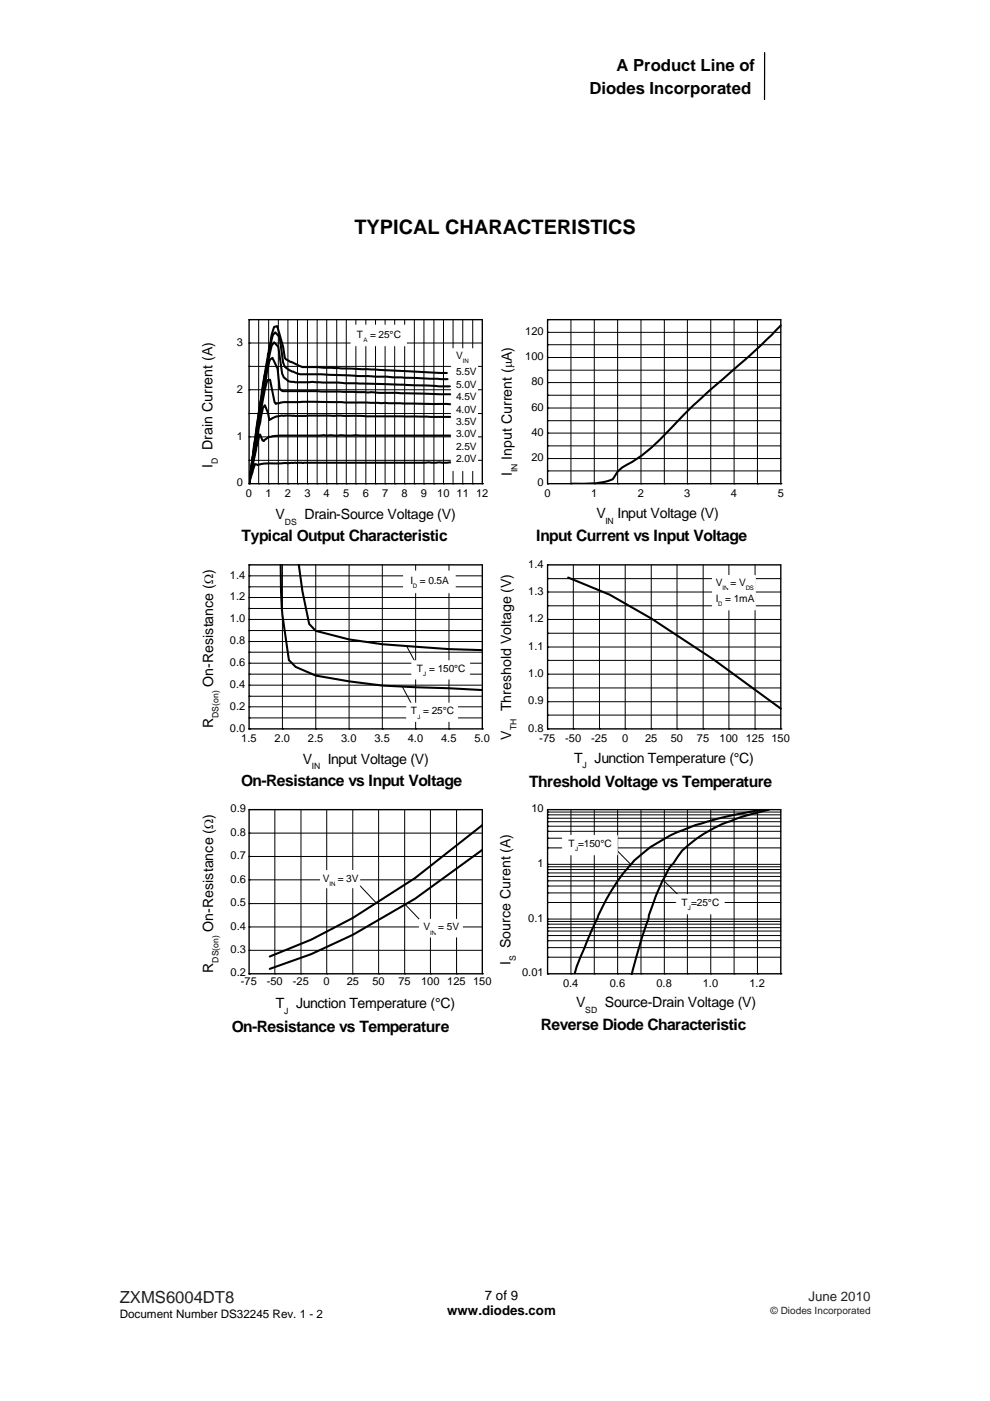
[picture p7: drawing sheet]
<svg xmlns="http://www.w3.org/2000/svg" width="210mm" height="297mm" viewBox="0 0 210 297" stroke-linecap="round" stroke-linejoin="round" font-family="sans-serif">
<path d="M162.2 11.2v9.9" fill="none" stroke="#000" stroke-width=".26"/>
<g fill="none" stroke="#000" stroke-width=".21">
<path d="M52.8 77.7h49.5M52.8 72.7h49.5M54.9 67.8v34.8M57 67.8v34.8M59 67.8v34.8M61.1 67.8v34.8M63.1 67.8v34.8M65.2 67.8v34.8M67.3 67.8v34.8M69.3 67.8v34.8M71.4 67.8v34.8M73.4 67.8v34.8"/>
<path d="M75.5 67.8v34.8M77.6 67.8v34.8M79.7 67.8v34.8M81.7 67.8v34.8M83.7 67.8v34.8M85.8 67.8v34.8M87.9 67.8v34.8M89.9 67.8v34.8M92 67.8v34.8M94.1 67.8v34.8M96.1 67.8v34.8M98.1 67.8v34.8"/>
<path d="M100.3 67.8v34.8M116.1 78.5h49.5M116.1 73.1h49.5M116.1 75.8h49.5M116.1 70.5h49.5M121.1 67.8v34.8M126 67.8v34.8M131 67.8v34.8M136 67.8v34.8M140.9 67.8v34.8M145.8 67.8v34.8M150.7 67.8v34.8"/>
<path d="M155.7 67.8v34.8M160.7 67.8v34.8M52.8 97.6h49.5M52.8 87.7h49.5M52.8 92.6h49.5M52.8 82.6h49.5M116.1 99.8h49.5M116.1 94.5h49.5M116.1 89.2h49.5M116.1 83.8h49.5M116.1 97.2h49.5M116.1 91.8h49.5"/>
<path d="M116.1 86.5h49.5M116.1 81.1h49.5M59.9 119.8v34.7M67 119.8v34.7M74 119.8v34.7M81.1 119.8v34.7M88.2 119.8v34.7M95.2 119.8v34.7M121.6 119.8v34.7M127.1 119.8v34.7M132.6 119.8v34.7M138.1 119.8v34.7"/>
<path d="M143.6 119.8v34.7M149.1 119.8v34.7M154.6 119.8v34.7M160.1 119.8v34.7M52.8 131.3h49.5M52.8 138.3h49.5M52.8 133.7h49.5M52.8 129h49.5M52.8 124.4h49.5M52.8 136h49.5M52.8 126.7h49.5M52.8 122.1h49.5"/>
<path d="M116.1 134.3h49.5M116.1 128.4h49.5M116.1 122.7h49.5M116.1 137.2h49.5M116.1 131.3h49.5M116.1 125.5h49.5M52.8 142.9h49.5M52.8 152.2h49.5M52.8 147.6h49.5M52.8 149.9h49.5M52.8 145.3h49.5M52.8 140.6h49.5"/>
<path d="M116.1 151.6h49.5M116.1 145.9h49.5M116.1 140h49.5M116.1 148.8h49.5M116.1 142.9h49.5M52.8 176.6h49.5M58.3 171.7v34.8M63.8 171.7v34.8M69.3 171.7v34.8M74.8 171.7v34.8M80.3 171.7v34.8M85.8 171.7v34.8"/>
<path d="M91.3 171.7v34.8M96.8 171.7v34.8M116.1 179.8h49.5M116.1 177.7h49.5M116.1 176.3h49.5M116.1 175.2h49.5M116.1 174.2h49.5M116.1 173.5h49.5M116.1 172.8h49.5M116.1 172.2h49.5M121.1 171.7v34.8M126 171.7v34.8"/>
<path d="M131 171.7v34.8M136 171.7v34.8M140.9 171.7v34.8M145.8 171.7v34.8M150.7 171.7v34.8M155.7 171.7v34.8M160.7 171.7v34.8M52.8 196.5h49.5M52.8 191.6h49.5M52.8 186.5h49.5M52.8 181.6h49.5M116.1 199.5h49.5"/>
<path d="M116.1 198.4h49.5M116.1 197.4h49.5M116.1 196.7h49.5M116.1 195.9h49.5M116.1 195.4h49.5M116.1 191.3h49.5M116.1 189.3h49.5M116.1 187.9h49.5M116.1 186.8h49.5M116.1 185.8h49.5M116.1 185.1h49.5M116.1 184.4h49.5"/>
<path d="M116.1 183.8h49.5M116.1 194.9h49.5M116.1 183.3h49.5M52.8 201.5h49.5M116.1 202.9h49.5M116.1 200.9h49.5"/>
</g>
<g fill="none" stroke="#000" stroke-width=".29">
<path d="M52.8 77.7h.1M52.8 72.7h.1M52.8 67.8h.1M52.8 67.8h49.5v34.8M52.8 67.8v34.8M116.1 78.5h.1M116.1 75.8h.1M116.1 73.1h.1M116.1 70.5h.1M116.1 67.8h.1M116.1 67.8h49.5v34.8M116.1 67.8v34.8"/>
<path d="M52.8 97.6h.1M52.8 92.6h.1M52.8 87.7h.1M52.8 82.6h.1M116.1 99.8h.1M116.1 97.2h.1M116.1 94.5h.1M116.1 91.8h.1M116.1 89.2h.1M116.1 86.5h.1M116.1 83.8h.1M116.1 81.1h.1"/>
<path d="M52.8 102.6h.1M52.8 119.8h.1M52.8 102.6h49.5M52.8 119.8v34.7M52.8 119.8h49.5v34.7M54.9 102.6h.1M57 102.6h.1M59 102.6h.1M61.1 102.6h.1M63.1 102.6h.1M65.2 102.6h.1M67.3 102.6h.1"/>
<path d="M69.3 102.6h.1M71.4 102.6h.1M73.4 102.6h.1M75.5 102.6h.1M77.6 102.6h.1M79.7 102.6h.1M81.7 102.6h.1M83.7 102.6h.1M85.8 102.6h.1M87.9 102.6h.1M89.9 102.6h.1M92 102.6h.1"/>
<path d="M94.1 102.6h.1M96.1 102.6h.1M98.1 102.6h.1M100.3 102.6h.1M102.3 102.6h.1M116.1 119.8h.1M116.1 102.6h.1M116.1 102.6h49.5M116.1 119.8h49.5v34.7M116.1 119.8v34.7M121.1 102.6h.1M126 102.6h.1"/>
<path d="M131 102.6h.1M136 102.6h.1M140.9 102.6h.1M145.8 102.6h.1M150.7 102.6h.1M155.7 102.6h.1M160.7 102.6h.1M165.6 102.6h.1M52.8 138.3h.1M52.8 136h.1M52.8 133.7h.1M52.8 131.3h.1"/>
<path d="M52.8 129h.1M52.8 126.7h.1M52.8 124.4h.1M52.8 122.1h.1M116.1 137.2h.1M116.1 134.3h.1M116.1 131.3h.1M116.1 128.4h.1M116.1 125.5h.1M116.1 122.7h.1M52.8 154.5h.1M52.8 152.2h.1"/>
<path d="M52.8 149.9h.1M52.8 147.6h.1M52.8 145.3h.1M52.8 142.9h.1M52.8 140.6h.1M52.8 154.5h49.5M59.9 154.5h.1M67 154.5h.1M74 154.5h.1M81.1 154.5h.1M88.2 154.5h.1M95.2 154.5h.1"/>
<path d="M102.3 154.5h.1M116.1 154.5h.1M116.1 151.6h.1M116.1 148.8h.1M116.1 145.9h.1M116.1 142.9h.1M116.1 140h.1M116.1 154.5h49.5M121.6 154.5h.1M127.1 154.5h.1M132.6 154.5h.1M138.1 154.5h.1"/>
<path d="M143.6 154.5h.1M149.1 154.5h.1M154.6 154.5h.1M160.1 154.5h.1M165.6 154.5h.1M52.8 176.6h.1M52.8 171.7h.1M52.8 171.7v34.8M52.8 171.7h49.5v34.8M116.1 179.8h.1M116.1 177.7h.1M116.1 176.3h.1"/>
<path d="M116.1 175.2h.1M116.1 174.2h.1M116.1 173.5h.1M116.1 172.8h.1M116.1 172.2h.1M116.1 171.7h.1M116.1 171.7v34.8M116.1 171.7h49.5v34.8M52.8 196.5h.1M52.8 191.6h.1M52.8 186.5h.1M52.8 181.6h.1"/>
<path d="M116.1 199.5h.1M116.1 198.4h.1M116.1 197.4h.1M116.1 196.7h.1M116.1 195.9h.1M116.1 195.4h.1M116.1 194.9h.1M116.1 191.3h.1M116.1 189.3h.1M116.1 187.9h.1M116.1 186.8h.1M116.1 185.8h.1"/>
<path d="M116.1 185.1h.1M116.1 184.4h.1M116.1 183.8h.1M116.1 183.3h.1M52.8 206.5h.1M52.8 201.5h.1M52.8 206.5h49.5M58.3 206.5h.1M63.8 206.5h.1M69.3 206.5h.1M74.8 206.5h.1M80.3 206.5h.1"/>
<path d="M85.8 206.5h.1M91.3 206.5h.1M96.8 206.5h.1M102.3 206.5h.1M116.1 206.5h.1M116.1 202.9h.1M116.1 200.9h.1M116.1 206.5h49.5M121.1 206.5h.1M126 206.5h.1M131 206.5h.1M136 206.5h.1"/>
<path d="M140.9 206.5h.1M145.8 206.5h.1M150.7 206.5h.1M155.7 206.5h.1M160.7 206.5h.1M165.6 206.5h.1"/>
</g>
<g fill="none" stroke="#000" stroke-width=".44">
<path d="M94.8 79.1l-27.5-1.3h-3.2l-2.5-1.1-1-.5-.2-.3-.4-2.4-1.2-4.3-.7 .1a96.3 96.3 0 0 0-2.1 11.2l-1.2 7.4-2 14.7M165.6 69a234.5 234.5 0 0 1-15.8 14.4l-5 4.8a55.4 55.4 0 0 1-10.6 9.6 7.5 7.5 0 0 0-4.2 3.8 22.9 22.9 0 0 1-8.9 1M94.9 80.4l-26.8-1h-4.5a8.2 8.2 0 0 1-3.2-1.6l-.4-.9-.7-5.4-.9-1-.5 .6-.6 2.3-1.3 7.4-3.2 21.8M95.4 81.9l-23.7-.8-9.4-.1a2.12 2.12 0 0 1-1.8-.8l-.3-.2-.4-.8-.8-5.7-.9-.9-.5 .6-1.6 7.8-3.2 21.6M95.7 83.6l-16.9-.5-18-.2a1.19 1.19 0 0 1-1.5-.5l-.4-4.2-1.1-2.3-.6 .4-.6 2.5-2.1 12.3-1.7 11.5M96.2 85.7l-30.2-.5-6 .1-1.5 .3-.3-.3-.9-4.8-.6 .1-.7 2.9-.8 4.5-2.4 14.6M96.6 88.4l-37-.3a4.7 4.7 0 0 0-2.5 .9l-.3-1.5-.6-1.6-.4 .6-1 4.6-2 11.5M97.4 92.4h-32.4a41.7 41.7 0 0 0-7.9 .2l-1.1 .9-.3-.1-.5-1.3-.3 .4-2.1 10.1M98.4 98.1h-36.5l-3 .2a9.7 9.7 0 0 0-4.2 .3l-.6-.2-1.3 4.2M59.5 119.7a93.1 93.1 0 0 0 1.8 20.3l1.4 1.4 4.3 1.8 7 1.3 7.1 .9 21.2 .9M63.4 119.7l.7 5.6 1.5 7 1.4 1.5 7 1.8 7.1 1 14.1 1 7.1 .2M120.5 122.4l8.8 3.7 8.8 5 13.2 8.7 14.3 10.4"/>
<path d="M102.3 174.9l-14.3 11.3-13.2 8.4-8.8 4.6-8.8 3.6M162 171.6a78.7 78.7 0 0 0-18.5 4.9 29.4 29.4 0 0 0-14 12.7l-2.6 4.9-1.4 3.2-3.2 7.6-.4 1.5M163.1 171.7a43 43 0 0 0-15.3 6.1 17.3 17.3 0 0 0-4.1 3.9l-1 1.5a14.9 14.9 0 0 0-2.6 4.5 144.1 144.1 0 0 0-6.1 18.9M102.3 180.2l-14.3 10.4-13.2 7.6-8.8 4.1-8.8 3.1"/>
</g>
<path d="M74.5 68.9h11.7v4.4h-11.7z" fill-rule="evenodd" fill="#fff" stroke="#fff" stroke-width=".21"/>
<g fill="#fff">
<path d="M75.7 69.6h1.4v2.4h-1.4z"/>
<path d="M77.1 71.2h.9v1.5h-.9z"/>
<path d="M77.9 69.6h7.1v2.4h-7.1z"/>
</g>
<path d="M95.7 74h5.6v25.8h-5.6z" fill-rule="evenodd" fill="#fff" stroke="#fff" stroke-width=".21"/>
<g fill="#fff">
<path d="M96.7 74.2h1.5v2.4h-1.5z"/>
<path d="M98.1 75.8h1.3v1.5h-1.3z"/>
<path d="M96.8 77.7h4.3v2.4h-4.3z"/>
<path d="M96.8 80.3h4.3v2.4h-4.3z"/>
<path d="M96.8 82.9h4.3v2.4h-4.3z"/>
<path d="M96.8 85.5h4.3v2.4h-4.3z"/>
<path d="M96.8 88.2h4.3v2.4h-4.3z"/>
<path d="M96.8 90.8h4.3v2.4h-4.3z"/>
<path d="M96.8 93.4h4.3v2.4h-4.3z"/>
<path d="M96.8 96h4.3v2.4h-4.3z"/>
</g>
<path d="M151.1 122h9.1v7.3h-9.1z" fill-rule="evenodd" fill="#fff" stroke="#fff" stroke-width=".21"/>
<g fill="#fff">
<path d="M151.8 122.3h1.5v2.4h-1.5z"/>
<path d="M153.2 123.9h1.3v1.4h-1.3z"/>
<path d="M154.4 122.3h3.8v2.4h-3.8z"/>
<path d="M158.2 123.9h1.7v1.4h-1.7z"/>
<path d="M151.8 125.7h.6v2.4h-.6z"/>
<path d="M152.3 127.3h.9v1.5h-.9z"/>
<path d="M153.2 125.7h6.8v2.4h-6.8z"/>
</g>
<path d="M86.2 136.9l2.7 5" fill="none" stroke="#000" stroke-width=".21"/>
<path d="M87.4 140.1h12.2v3.9h-12.2z" fill-rule="evenodd" fill="#fff" stroke="#fff" stroke-width=".21"/>
<g fill="#fff">
<path d="M88.4 140.6h1.4v2.4h-1.4z"/>
<path d="M89.8 142.2h.6v1.5h-.6z"/>
<path d="M90.4 140.6h8.3v2.4h-8.3z"/>
</g>
<path d="M85.3 145.6l2.7 5" fill="none" stroke="#000" stroke-width=".21"/>
<path d="M86.3 149.1h10.7v3.8h-10.7z" fill-rule="evenodd" fill="#fff" stroke="#fff" stroke-width=".21"/>
<g fill="#fff">
<path d="M87.1 149.5h1.4v2.4h-1.4z"/>
<path d="M88.5 151.2h.7v1.4h-.7z"/>
<path d="M89.2 149.5h7.1v2.4h-7.1z"/>
</g>
<path d="M85.6 121.1h10.9v4.6h-10.9z" fill-rule="evenodd" fill="#fff" stroke="#fff" stroke-width=".21"/>
<g fill="#fff">
<path d="M87.1 121.9h.5v2.4h-.5z"/>
<path d="M87.6 123.5h.9v1.5h-.9z"/>
<path d="M88.5 121.9h6.7v2.4h-6.7z"/>
</g>
<path d="M75.1 186.5l4.6 4.8M85.8 191.6l4.7 4.9" fill="none" stroke="#000" stroke-width=".21"/>
<path d="M68 184.6h8.3v3.6h-8.3z" fill-rule="evenodd" fill="#fff" stroke="#fff" stroke-width=".21"/>
<g fill="#fff">
<path d="M68.5 185h1.4v2.4h-1.4z"/>
<path d="M69.9 186.6h1.2v1.5h-1.2z"/>
<path d="M71.1 185h5v2.4h-5z"/>
</g>
<path d="M89 194.9h9.1v3.7h-9.1z" fill-rule="evenodd" fill="#fff" stroke="#fff" stroke-width=".21"/>
<g fill="#fff">
<path d="M89.8 195.3h1.5v2.4h-1.5z"/>
<path d="M91.2 197h1.3v1.4h-1.3z"/>
<path d="M92.4 195.3h5v2.4h-5z"/>
</g>
<path d="M129.8 179.3l4 4M140.8 186.7l5 4.9" fill="none" stroke="#000" stroke-width=".21"/>
<path d="M143.4 189.7h10.2v4.1h-10.2z" fill-rule="evenodd" fill="#fff" stroke="#fff" stroke-width=".21"/>
<g fill="#fff">
<path d="M144.5 190.2h1.4v2.4h-1.4z"/>
<path d="M145.9 191.9h.7v1.4h-.7z"/>
<path d="M146.6 190.2h6v2.4h-6z"/>
</g>
<path d="M119.3 177.1h11.6v4.1h-11.6z" fill-rule="evenodd" fill="#fff" stroke="#fff" stroke-width=".21"/>
<g fill="#fff">
<path d="M120.6 177.7h1.4v2.4h-1.4z"/>
<path d="M122 179.3h.6v1.5h-.6z"/>
<path d="M122.6 177.7h7.2v2.4h-7.2z"/>
</g>
<text font-size="4.2" x="75.2" y="49.6">TYPICAL CHARACTERISTICS</text>
<g font-size="3.5">
<text x="130.7" y="15.2">A Product Line of</text>
<text x="125" y="19.9">Diodes Incorporated</text>
</g>
<text font-size="3.5" fill="#231f20" x="25.4" y="276.2">ZXMS6004DT8</text>
<g font-size="3.3">
<text x="51.2" y="114.7">Typical Output Characteristic</text>
<text x="113.7" y="114.7">Input Current vs Input Voltage</text>
<text x="51.2" y="166.6">On-Resistance vs Input Voltage</text>
<text x="112.2" y="166.8">Threshold Voltage vs Temperature</text>
<text x="49.2" y="218.8">On-Resistance vs Temperature</text>
<text x="114.7" y="218.5">Reverse Diode Characteristic</text>
</g>
<g font-size="3">
<text x="45" y="95.5" transform="rotate(-90 45 95.5)">Drain Current (A)</text>
<text x="45" y="99.2" transform="rotate(-90 45 99.2)">I</text>
<text x="108.6" y="100.9" transform="rotate(-90 108.6 100.9)">I</text>
<text x="108.6" y="97.5" transform="rotate(-90 108.6 97.5)">Input Current (μA)</text>
<text x="58.4" y="110.1">V</text>
<text x="64.6" y="110.1">Drain-Source Voltage (V)</text>
<text x="126.5" y="109.9">V</text>
<text x="131" y="109.9">Input Voltage (V)</text>
<text x="45.2" y="145.6" transform="rotate(-90 45.2 145.6)">On-Resistance (Ω)</text>
<text x="45.2" y="154.4" transform="rotate(-90 45.2 154.4)">R</text>
<text x="108.4" y="150.8" transform="rotate(-90 108.4 150.8)">Threshold Voltage (V)</text>
<text x="64.2" y="161.9">V</text>
<text x="69.5" y="161.9">Input Voltage (V)</text>
<text x="108.4" y="156.8" transform="rotate(-90 108.4 156.8)">V</text>
<text x="121.8" y="161.7">T</text>
<text x="126.1" y="161.7">Junction Temperature (°C)</text>
<text x="45.2" y="197.5" transform="rotate(-90 45.2 197.5)">On-Resistance (Ω)</text>
<text x="108.3" y="201" transform="rotate(-90 108.3 201)">Source Curent (A)</text>
<text x="45.2" y="206.3" transform="rotate(-90 45.2 206.3)">R</text>
<text x="108.3" y="204.6" transform="rotate(-90 108.3 204.6)">I</text>
<text x="58.5" y="213.8">T</text>
<text x="62.8" y="213.8">Junction Temperature (°C)</text>
<text x="122.2" y="213.6">V</text>
<text x="128.3" y="213.6">Source-Drain Voltage (V)</text>
</g>
<g font-size="2.8">
<text x="102.8" y="275.6">7 of 9</text>
<text x="94.9" y="278.8">www.diodes.com</text>
</g>
<text font-size="2.8" fill="#231f20" x="171.5" y="275.9">June 2010</text>
<text font-size="2.5" x="25.4" y="279.3">Document Number DS32245 Rev. 1 - 2</text>
<g font-size="2.3">
<text x="111.4" y="71.1">120</text>
<text x="50.2" y="73.3">3</text>
<text x="111.4" y="76.4">100</text>
<text x="50.2" y="83.2">2</text>
<text x="112.7" y="81.7">80</text>
<text x="112.7" y="87.1">60</text>
<text x="50.2" y="93.2">1</text>
<text x="112.7" y="92.4">40</text>
<text x="112.7" y="97.8">20</text>
<text x="50.2" y="103.1">0</text>
<text x="52.2" y="105.3">0</text>
<text x="56.3" y="105.3">1</text>
<text x="60.4" y="105.3">2</text>
<text x="64.6" y="105.3">3</text>
<text x="68.6" y="105.3">4</text>
<text x="72.8" y="105.3">5</text>
<text x="76.9" y="105.3">6</text>
<text x="81" y="105.3">7</text>
<text x="85.2" y="105.3">8</text>
<text x="89.3" y="105.3">9</text>
<text x="92.7" y="105.3">10 11 12</text>
<text x="114" y="103.1">0</text>
<text x="115.5" y="105.3">0</text>
<text x="125.4" y="105.3">1</text>
<text x="135.3" y="105.3">2</text>
<text x="145.1" y="105.3">3</text>
<text x="155" y="105.3">4</text>
<text x="165" y="105.3">5</text>
<text x="48.7" y="122.7">1.4</text>
<text x="112.1" y="120.3">1.4</text>
<text x="48.7" y="131.9">1.0</text>
<text x="48.7" y="127.3">1.2</text>
<text x="112.1" y="131.9">1.2</text>
<text x="112.1" y="126.1">1.3</text>
<text x="48.7" y="136.6">0.8</text>
<text x="112.1" y="137.8">1.1</text>
<text x="48.7" y="141.2">0.6</text>
<text x="112.1" y="143.5">1.0</text>
<text x="48.7" y="145.9">0.4</text>
<text x="112.1" y="149.4">0.9</text>
<text x="48.7" y="155.1">0.0</text>
<text x="48.7" y="150.5">0.2</text>
<text x="112.1" y="155.1">0.8</text>
<text x="51.2" y="157.3">1.5</text>
<text x="58.2" y="157.3">2.0</text>
<text x="65.3" y="157.3">2.5</text>
<text x="72.3" y="157.3">3.0</text>
<text x="79.4" y="157.3">3.5</text>
<text x="86.5" y="157.3">4.0</text>
<text x="93.6" y="157.3">4.5</text>
<text x="100.6" y="157.3">5.0</text>
<text x="114.4" y="157.3">-75</text>
<text x="119.8" y="157.3">-50</text>
<text x="125.4" y="157.3">-25</text>
<text x="132" y="157.3">0</text>
<text x="136.8" y="157.3">25</text>
<text x="142.3" y="157.3">50</text>
<text x="147.8" y="157.3">75</text>
<text x="152.6" y="157.3">100 125 150</text>
<text x="48.9" y="172.3">0.9</text>
<text x="112.7" y="172.3">10</text>
<text x="48.9" y="177.2">0.8</text>
<text x="48.9" y="182.2">0.7</text>
<text x="114" y="183.9">1</text>
<text x="48.9" y="187.1">0.6</text>
<text x="48.9" y="197.1">0.4</text>
<text x="48.9" y="192.2">0.5</text>
<text x="112.1" y="195.4">0.1</text>
<text x="48.9" y="202.1">0.3</text>
<text x="48.9" y="207">0.2</text>
<text x="51.1" y="208.9">-75</text>
<text x="56.6" y="208.9">-50</text>
<text x="62.1" y="208.9">-25</text>
<text x="68.6" y="208.9">0</text>
<text x="73.5" y="208.9">25</text>
<text x="79" y="208.9">50</text>
<text x="84.5" y="208.9">75</text>
<text x="89.3" y="208.9">100 125 150</text>
<text x="110.7" y="207">0.01</text>
<text x="119.4" y="209.2">0.4</text>
<text x="129.3" y="209.2">0.6</text>
<text x="139.2" y="209.2">0.8</text>
<text x="149.1" y="209.2">1.0</text>
<text x="159" y="209.2">1.2</text>
</g>
<g font-size="2.2">
<text x="75.7" y="71.6">T</text>
<text x="78.5" y="71.6">= 25°C</text>
<text x="96.8" y="76.2">V</text>
<text x="96.8" y="79.6">5.5V</text>
<text x="96.8" y="82.2">5.0V</text>
<text x="96.8" y="84.8">4.5V</text>
<text x="96.8" y="87.5">4.0V</text>
<text x="96.8" y="90.1">3.5V</text>
<text x="96.8" y="92.7">3.0V</text>
<text x="96.8" y="95.3">2.5V</text>
<text x="96.8" y="98">2.0V</text>
<text x="87.1" y="123.8">I</text>
<text x="89" y="123.8">= 0.5A</text>
<text x="151.8" y="124.2">V</text>
<text x="155" y="124.2">= V</text>
<text x="151.8" y="127.6">I</text>
<text x="153.8" y="127.6">= 1mA</text>
<text x="88.4" y="142.5">T</text>
<text x="91" y="142.5">= 150°C</text>
<text x="87.1" y="151.5">T</text>
<text x="89.8" y="151.5">= 25°C</text>
<text x="120.6" y="179.6">T</text>
<text x="122.6" y="179.6">=150°C</text>
<text x="68.5" y="186.9">V</text>
<text x="71.6" y="186.9">= 3V</text>
<text x="89.8" y="197.3">V</text>
<text x="93" y="197.3">= 5V</text>
<text x="144.5" y="192.2">T</text>
<text x="146.6" y="192.2">=25°C</text>
</g>
<text font-size="2.1" fill="#231f20" x="163.4" y="278.5">© Diodes Incorporated</text>
<g font-size="1.8">
<text x="46.2" y="98.4" transform="rotate(-90 46.2 98.4)">D</text>
<text x="109.7" y="100.1" transform="rotate(-90 109.7 100.1)">IN</text>
<text x="60.4" y="111.3">DS</text>
<text x="128.4" y="111.1">IN</text>
<text x="46.4" y="152.2" transform="rotate(-90 46.4 152.2)">DS(on)</text>
<text x="109.6" y="154.8" transform="rotate(-90 109.6 154.8)">TH</text>
<text x="66.2" y="163.1">IN</text>
<text x="123.6" y="162.9">J</text>
<text x="109.4" y="203.8" transform="rotate(-90 109.4 203.8)">S</text>
<text x="46.4" y="204.1" transform="rotate(-90 46.4 204.1)">DS(on)</text>
<text x="60.3" y="215">J</text>
<text x="124.1" y="214.8">SD</text>
</g>
<g font-size="1.3">
<text x="77.1" y="72.4">A</text>
<text x="98.1" y="77">IN</text>
<text x="87.6" y="124.7">D</text>
<text x="153.2" y="125.1">IN</text>
<text x="158.2" y="125.1">DS</text>
<text x="152.3" y="128.5">D</text>
<text x="89.8" y="143.4">J</text>
<text x="88.5" y="152.4">J</text>
<text x="122" y="180.5">J</text>
<text x="69.9" y="187.8">IN</text>
<text x="145.9" y="193">J</text>
<text x="91.2" y="198.1">IN</text>
</g>
</svg>
